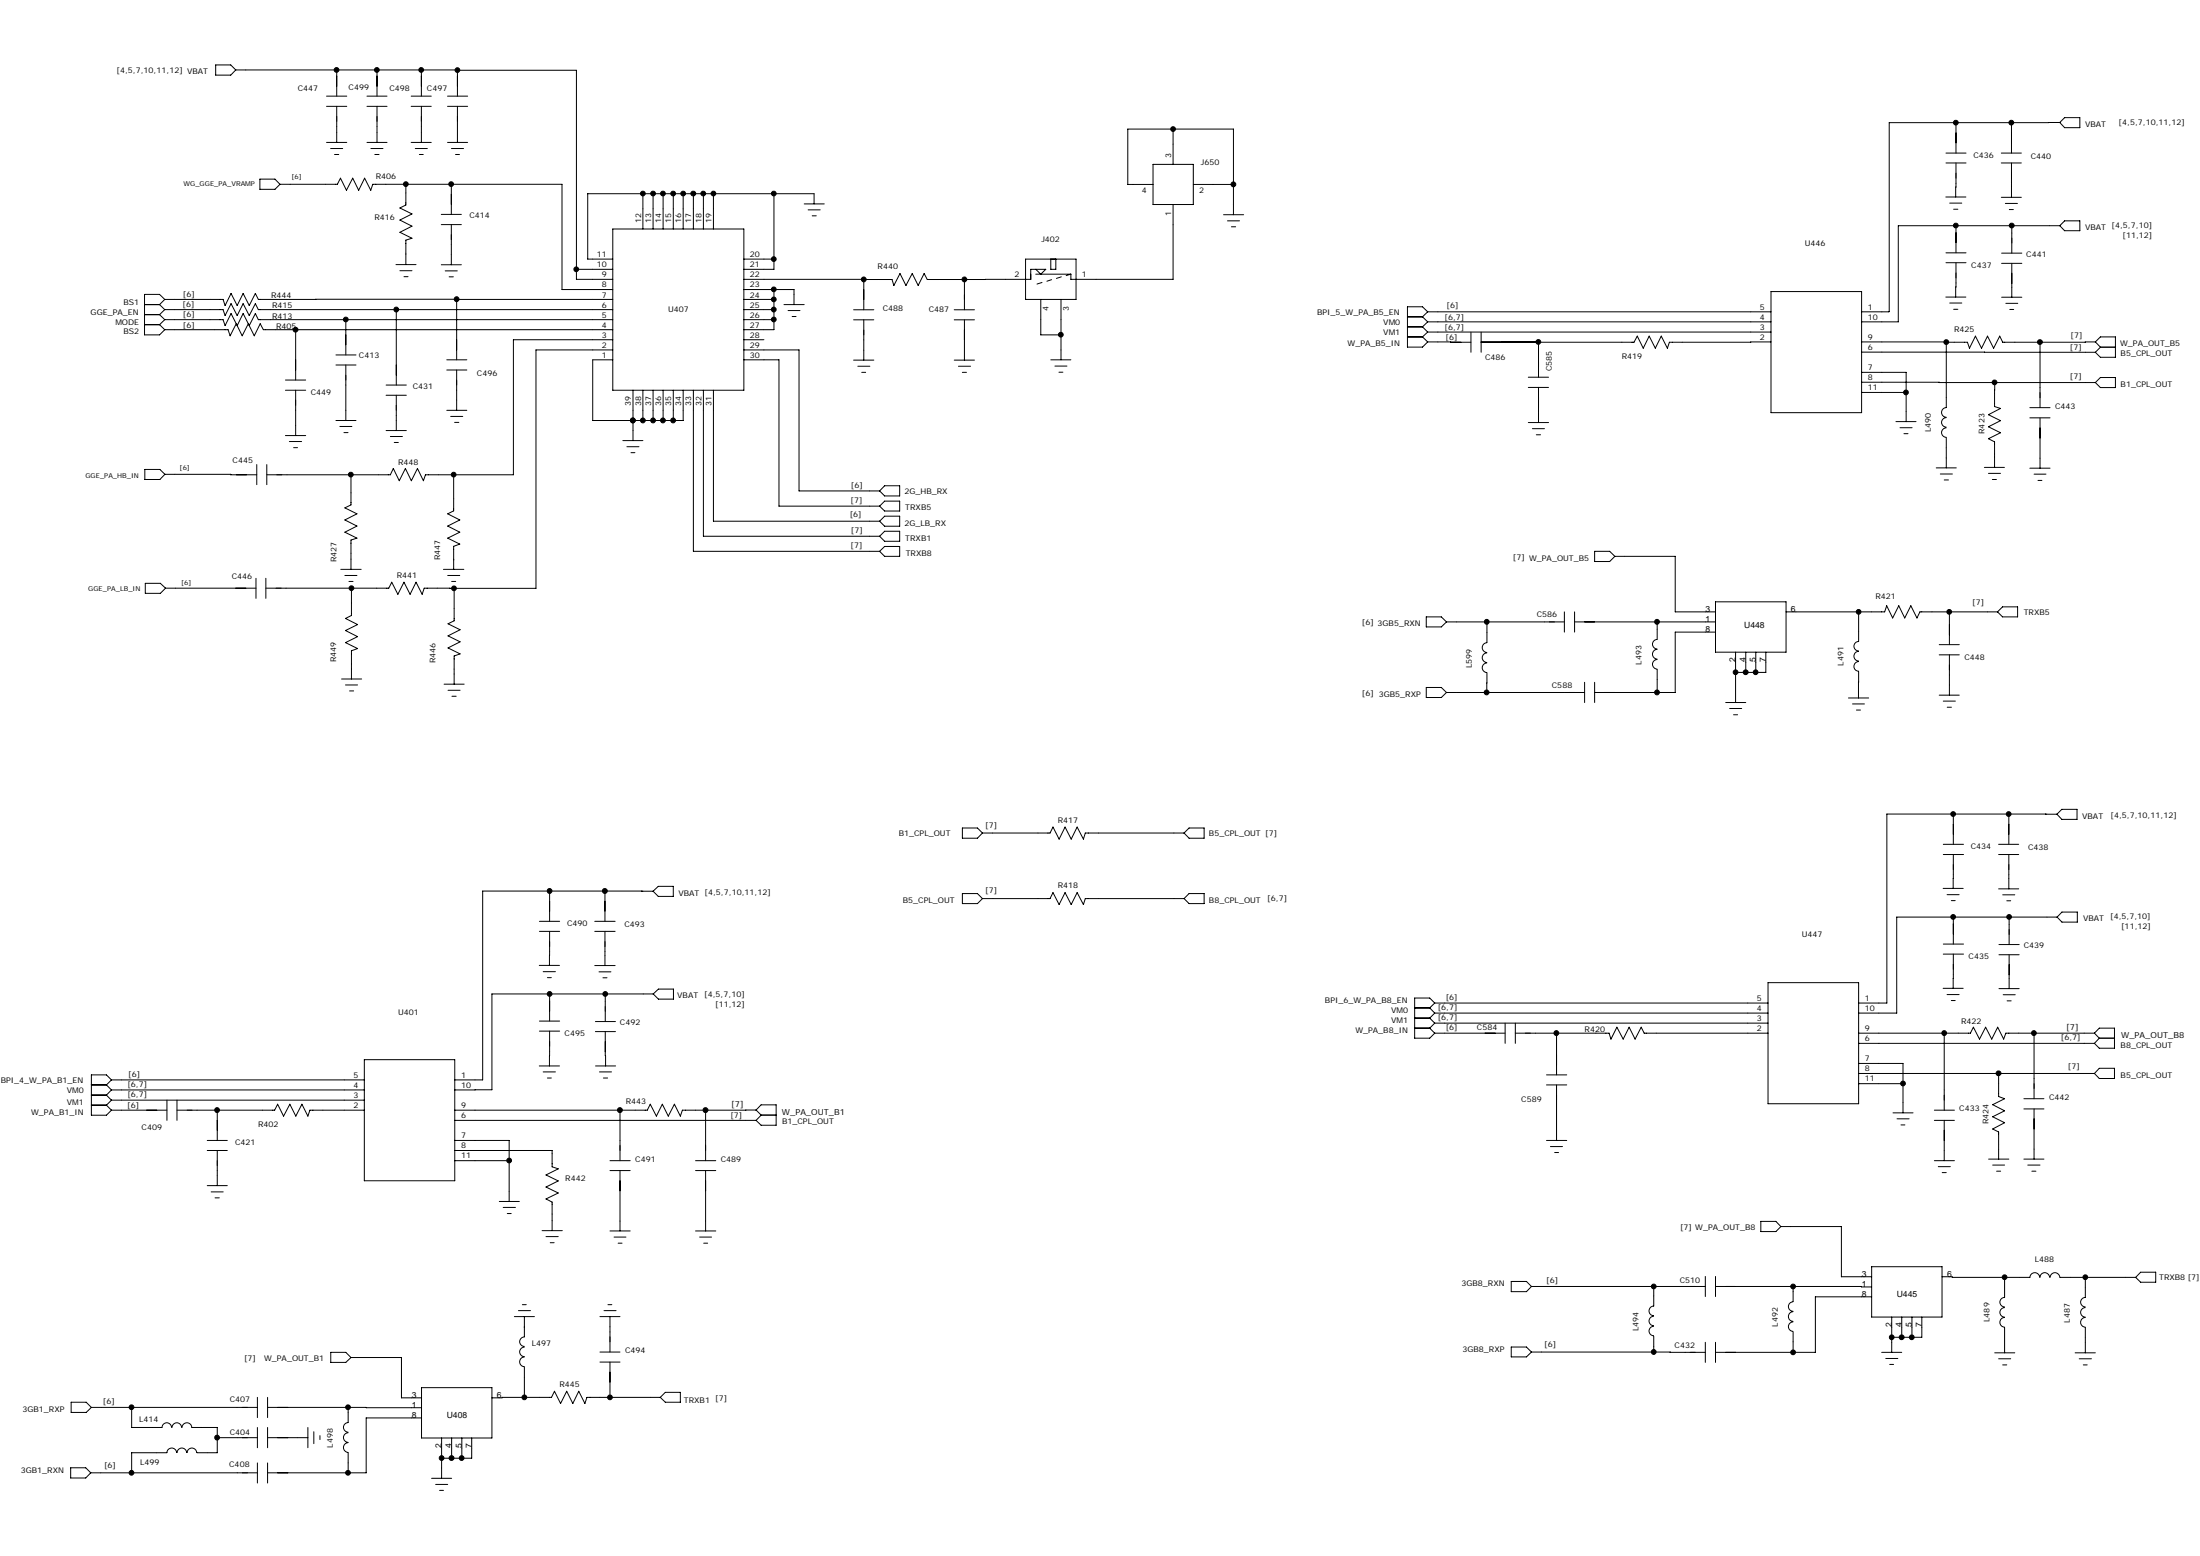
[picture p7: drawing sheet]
<svg xmlns="http://www.w3.org/2000/svg" width="297mm" height="210mm" viewBox="0 0 297 210" stroke-linecap="round" stroke-linejoin="round" font-family="sans-serif">
<g fill="none" stroke="#000" stroke-width=".14">
<path d="M29.1 8.8h2.1l.6 .6-.6 .7h-2.1zM31.8 9.4h19.1M44.1 14.4h2.7M44.1 13h2.7M44.1 19.2h2.7M45.5 9.4v3.6M45.5 14.4v4.8M49.5 14.4h2.8M49.5 13h2.8M49.5 19.2h2.8M50.9 9.4h10.9v3.6M50.9 9.4v3.6"/>
<path d="M50.9 14.4v4.8M55.5 14.4h2.7M55.5 13h2.7M55.5 19.2h2.7M56.9 9.4v3.6M56.9 14.4v4.8M60.4 14.4h2.7M60.4 13h2.7M60.4 19.2h2.7M61.8 9.5h16v28.2h4.9M61.8 14.4v4.8M158.4 17.4v4.8"/>
<path d="M264.1 16.6v4.1M271.6 16.6v4.1M276.6 16.5v.1M278.1 16.5l-23 .1v25.4l-3.7 .1M278.8 15.9h2v1.3h-2l-.7-.7zM35.1 24.2h2l.7 .7-.7 .6h-2zM37.8 24.9h7.7l.5-.9 .8 1.7 .8-1.7 .8 1.7 .8-1.7 .9 1.7 .2-.8h25.6v14.2h6.8M44.6 20h1.7M45.2 20.8h.5M50.1 20h1.6M50.6 20.8h.6M53.5 35.7h2.7"/>
<path d="M54 36.5h1.6M54.5 37.3h.6M54.8 24.9v2.8l-.8 .4 1.6 .8-1.6 .8 1.6 .8-1.6 .8 1.6 .9-.8 .2v3.3M56.1 20h1.6M56.6 20.8h.5M59.6 30.3h2.7M59.6 28.9h2.7M59.6 35.7h2.7M60.1 36.6h1.6M60.6 37.4h.6M60.9 24.9v4M60.9 30.3v5.4"/>
<path d="M61 20h1.6M61.5 20.8h.5M77.8 36.3h4.9M82.7 30.9h17.7v21.8h-17.7zM86.8 26.1v4.8M88.2 26.1h-8.8v8.9h3.3M88.2 26.1v4.8M88.2 26.1h21.7v1.4M89.5 26.1v4.8M90.9 26.1v4.8M92.2 26.1v4.8M93.6 26.1v4.8"/>
<path d="M95 26.1v4.8M96.3 26.1v4.8M100.4 35h4.1M100.4 39.1h6.8v2M104.5 26.1v10.2h-4.1M104.5 39.1v5.4h-4.1M108.6 27.5h2.7M109.1 28.3h1.6M109.7 29.1h.5M116.6 37.7v4.1M130.2 37.7v4.1M133 37.7h.1"/>
<path d="M138.5 35h6.8v5.4h-6.8zM139.8 36.3l.7 .7 .7-.7h-2v1.4h-14l-.4-.8-.8 1.6-.8-1.6-.9 1.6-.8-1.6-.8 1.6-.3-.8h-20M139.8 37h4.8M140.7 38.1l-.7 .2M141.9 35v1.3h.7v-1.3M142 37.7l-.7 .3M143.3 37.4l-.7 .2M144.6 37l-.6 .2M155.7 22.2h5.4v5.4h-5.4zM155.7 24.9h-3.4v-7.5h14.2v11.6M158.4 27.6v10.1h-13.8v-.7M161.1 24.9h5.4"/>
<path d="M165.2 29h2.7M165.7 29.8h1.7M166.3 30.6h.5M239.1 39.3h12.3v16.4h-12.3zM262.7 26.6h2.7M262.7 22h2.7M262.7 20.7h2.7M262.7 35.5h2.7M262.7 34.1h2.7M263.2 27.4h1.7M263.8 28.2h.5M264.1 22v4.6"/>
<path d="M264.1 30.5v3.6M264.1 35.5v4.6M270.2 22h2.7M270.2 20.7h2.7M270.2 26.6h2.7M270.3 34.2h2.7M270.3 35.5h2.7M270.8 27.5h1.6M271.3 28.3h.5M271.6 22v4.6M271.6 30.5v3.7M271.6 35.5v4.6"/>
<path d="M278.1 30.5h-21.8v12.9h-4.9M278.8 29.8h2v1.3h-2l-.7-.6zM19.5 42.5h2M19.5 41.1h2M19.5 43.8h2M21.5 41.1l.7 .7M21.5 43.8l.7 .7M21.5 42.5l.7 .6M22.2 40.4h7.9l.3 .8 .8-1.6 .8 1.6 .8-1.6 .9 1.6 .8-1.6 .4 .8h26.8v8.2M22.2 41.8h7.9l.3 .8 .8-1.6 .8 1.6 .8-1.6 .9 1.6 .8-1.6 .4 .8h47.8M22.2 44.5h8.6l.3 .8 .8-1.6 .8 1.6 .8-1.6 .8 1.6 .8-1.6 .5 .8h47.1M22.2 43.1h7.9l.3 .8 .8-1.6 .8 1.6 .8-1.6 .9 1.6 .8-1.6 .4 .8h47.8"/>
<path d="M22.2 41.8l-.7 .7M22.2 40.4l-.7-.7h-2v5.5h2l.7-.7M22.2 40.4l-.7 .7M22.2 43.1l-.7 .7M38.5 52.7h2.8M38.5 51.3h2.8M38.5 58.8h2.8M39.1 59.6h1.6M39.9 44.5v6.8M39.9 52.7v6.1M45.4 49.3h2.7M45.4 47.9h2.7"/>
<path d="M45.4 56.7h2.7M45.9 57.6h1.6M46.4 58.4h.6M46.7 43.1v4.8M46.7 49.3v7.4M52.1 53.3h2.8M52.1 52h2.8M52.1 58.1h2.8M52.7 58.9h1.6M53.2 59.7h.6M53.5 41.8v10.2M53.5 53.3v4.8"/>
<path d="M60.3 49.9h2.7M60.3 48.6h2.7M60.3 55.4h2.7M60.9 56.2h1.6M61.4 57h.6M61.7 40.4h21M61.7 49.9v5.5M82.7 47.2h-10.3v32.2h-11.7M82.7 48.6h-2.7v8.1h12.2v-4M82.7 45.8h-13.4v18.3h-11.9l-.2 .8-.8-1.7-.9 1.7-.8-1.7-.8 1.7-.8-1.7-.4 .9h-16.7M84.1 59.5h2.7M85.5 52.7v6.8"/>
<path d="M86.8 52.7v4M88.2 52.7v4M89.5 52.7v4M90.9 52.7v4M93.6 52.7v21.7h25.2M95 52.7v19.7h23.8M96.3 52.7v17.6h22.5M100.4 40.4h4.1M100.4 41.8h4.1M100.4 48.6h4.8v19.7h13.6M100.4 43.1h4.1M100.4 47.2h7.5v19.1h10.9"/>
<path d="M100.4 45.8h2.7M105.9 41.1h2.7M106.4 41.9h1.6M107 42.7h.5M115.2 41.8h2.8M115.2 43.2h2.8M115.2 48.6h2.8M115.8 49.4h1.7M116.3 50.2h.6M116.6 43.2v5.4M128.8 41.8h2.8M128.8 43.2h2.8"/>
<path d="M128.8 48.6h2.8M129.4 49.4h1.6M129.9 50.2h.6M130.2 43.2v5.4M140.5 40.4v4.8h2.8M141.9 48.6h2.7M142.4 49.4h1.7M143 50.2h.5M143.3 40.4v8.2M190 42.8h2.1M190 44.1h2.1M190 45.5h2.1"/>
<path d="M192.1 42.8l.7 .6M192.1 44.1l.7 .7M192.1 45.5l.7 .6M192.8 42.1h46.3M192.8 43.4h46.3M192.8 44.8h46.3M192.8 46.1l5.8 .1M192.8 42.1l-.7-.7h-2.1v5.4h2.1l.7-.7M192.8 42.1l-.7 .7M192.8 43.4l-.7 .7M192.8 44.8l-.7 .7M198.6 44.8v2.7"/>
<path d="M200 46.1h7.7v4.8M200 44.8v2.7M204 46.1v.1M206.4 50.9h2.7M206.4 52.3h2.7M206.4 57h2.7M206.9 57.8h1.6M207.4 58.7h.6M207.7 52.3v4.7M239.1 46.1l-13.7 .1-.3 .8-.8-1.6-.8 1.6-.8-1.6-.8 1.6-.8-1.6-.5 .8h-20.6M251.4 46.1h11.4v8.9M251.4 47.5h31.5"/>
<path d="M251.4 50.2h6v6.7M251.4 51.6h31.5M251.4 53h6M256 56.9h2.7M256.5 57.7h1.7M257.1 58.5h.5M262.7 40.1h2.7M262.8 55a.65 .65 0 0 0-.7 .7 .65 .65 0 0 0 .7 .6M262.8 56.4a.64 .64 0 0 0-.7 .6 .64 .64 0 0 0 .7 .6M262.8 57.7a.64 .64 0 0 0-.7 .7 .64 .64 0 0 0 .7 .6M262.8 59.1v4M263.2 40.9h1.7"/>
<path d="M263.8 41.7h.5M267.9 47.5h.1M269.3 51.6v3.3l.8 .2-1.6 .9 1.6 .8-1.6 .8 1.6 .8-1.6 .8 .8 .4v3.5M270.3 40.1h2.7M270.8 40.9h1.6M271.4 41.8h.5M274.1 55h2.7M274.1 56.4h2.7M275.4 46.2v8.8M275.4 56.4v6.8M282.9 46.1l-12.5 .1-.4-.8-.8 1.6-.9-1.6-.8 1.6-.8-1.6-.8 1.6-.3-.8h-2.8M282.9 46.1l.7-.6h2v2.7h-2l-.7-.7"/>
<path d="M282.9 46.1l.7 .7M283.6 50.9h2v1.4h-2l-.7-.7zM283.6 46.8h2M283.6 46.9l-.7 .6M19.6 63.4h2l.7 .6-.7 .7h-2zM19.6 78.7h2.1l.6 .7-.6 .7h-2.1zM22.3 64l12.4 .1M22.3 79.4h12.3M34.6 78v2.8M34.7 62.7v2.7M35.9 79.4h16.6l.4-.8 .8 1.6 .8-1.6 .9 1.6 .8-1.6 .8 1.6 .3-.8h3.4M35.9 78v2.8"/>
<path d="M36 62.7v2.7M39.6 60.4h.6M46 76.8h2.8M46.6 77.7h1.6M47.1 78.5h.6M47.4 64.1v4l-.8 .4 1.6 .8-1.6 .9 1.6 .8-1.6 .8 1.6 .8-.8 .3v3.9M47.5 79.4v3.7l-.9 .4 1.7 .8-1.7 .8 1.7 .8-1.7 .8 1.7 .8-.8 .3v3.8M59.9 76.8h2.7M60.4 77.7h1.7M60.7 79.4h.1M61 78.5h.5M61.3 75.5h.1"/>
<path d="M61.3 64.1v4.8l-.9 .4 1.7 .9-1.7 .8 1.7 .8-1.7 .8 1.7 .8-.8 .3v3.1M61.3 79.4v4.4l-.8 .4 1.6 .8-1.6 .8 1.6 .8-1.6 .8 1.6 .8-.8 .3v3.8M84.6 60.3h1.7M85.2 61.1h.5M118.8 74.4l.6-.7h2.1v1.4h-2.1zM118.8 68.3l.6-.7h2.1v1.4h-2.1zM118.8 70.3l.6-.6h2.1v1.3h-2.1zM118.8 72.4l.6-.7h2.1v1.3h-2.1zM119.4 65.6h2.1v1.3h-2.1l-.6-.6zM215.3 74.4h2l.7 .7-.7 .7h-2zM218 75.1h8.2v7.5h5.4M261.4 63.1h2.7"/>
<path d="M262 64h1.6M262.5 64.8h.6M267.9 63.1h2.7M268.5 63.9h1.6M269 64.7h.6M274.1 63.2h2.7M274.6 64h1.6M275.2 64.8h.5M46.1 91.6h2.7M46.6 92.4h1.7M47.2 93.2h.5M60 92.3h2.7"/>
<path d="M60.5 93.2h1.6M61 94h.6M192.6 83.2h2l.7 .7-.7 .7h-2zM192.6 92.8h2l.7 .7-.7 .6h-2zM195.3 83.9h15.9M195.3 93.5h18.6M200.7 89.5a.65 .65 0 0 0-.6 .6 .65 .65 0 0 0 .6 .7M200.7 88.1a.65 .65 0 0 0-.6 .7 .65 .65 0 0 0 .6 .6M200.7 86.7a.66 .66 0 0 0-.6 .7 .66 .66 0 0 0 .6 .7M200.8 83.9v2.8M200.8 90.8l-.1 2.7M211.2 82.6v2.7"/>
<path d="M212.6 83.9h11.1M212.6 82.6v2.7M213.9 92.1v2.7M215.3 92.1v2.7M223.7 89a.65 .65 0 0 0-.6 .7 .65 .65 0 0 0 .6 .6M223.7 87.6a.66 .66 0 0 0-.6 .7 .66 .66 0 0 0 .6 .6M223.7 86.3a.65 .65 0 0 0-.6 .6 .65 .65 0 0 0 .6 .7M223.7 83.9h7.9M223.7 83.9v2.4M223.7 90.4v3.1M231.6 81.2h9.5v6.8h-9.5zM231.6 85.3h-5.4v8.2h-10.9"/>
<path d="M233 94.8h2.7M233.5 95.6h1.7M234.1 96.5h.5M234.3 88v6.8M235.7 88v2.7M237.1 88v2.7M238.4 88v2.7h-4.1M241.1 82.6h13.4l.2-.9 .8 1.7 .9-1.7 .8 1.7 .8-1.7 .8 1.7 .4-.8h10.5M249.6 94.2h2.7M250.1 95h1.6M250.7 95.8h.5M250.9 86.6a.64 .64 0 0 0-.6 .6 .64 .64 0 0 0 .6 .6"/>
<path d="M250.9 87.9a.65 .65 0 0 0-.6 .7 .65 .65 0 0 0 .6 .6M250.9 89.3a.65 .65 0 0 0-.6 .6 .65 .65 0 0 0 .6 .7M250.9 82.6v4M250.9 90.6v3.6M261.8 88.4h2.7M261.8 87h2.7M261.8 93.8h2.7M262.4 94.6h1.6M262.9 95.4h.6M263.2 82.6v4.4M263.2 88.4v5.4M269.7 82.6l.7-.7h2v1.3h-2z"/>
<path d="M129.9 111.7h2.1l.6 .7-.6 .7h-2.1zM132.6 112.4h9.2l.4-.8 .8 1.6 .8-1.6 .8 1.6 .8-1.6 .9 1.6 .2-.8h13.4M160.5 111.7h2.1v1.4h-2.1l-.6-.7zM262.4 119.9h2.7M262.4 115.3h2.7M262.4 113.9h2.7M263.7 118.6h.1M263.7 109.9v4M263.7 115.3v4.6M269.9 115.3h2.7M269.9 113.9h2.7M269.9 120h2.7"/>
<path d="M271.2 109.9v4M271.2 115.3v4.7M276.2 109.9h.1M277.7 109.9h-22.9v25.5h-3.9M278.4 109.2h2v1.4h-2l-.7-.7zM72.8 130.3h2.7M72.8 125.7h2.8M72.8 124.3h2.8M72.8 139.1h2.8M72.8 137.8h2.8M73.3 131.1h1.7M73.9 131.9h.5"/>
<path d="M74.2 128.9h.1M74.2 120.2v4.1M74.2 125.7v4.6M74.2 134.1v3.7M74.2 139.1v4.7M80.3 125.7h2.8M80.3 124.3h2.8M80.3 130.3h2.8M80.4 137.9h2.7M80.4 139.2h2.7M80.9 131.1h1.6M81.4 132h.6"/>
<path d="M81.7 120.2v4.1M81.7 125.7v4.6M81.7 134.1h-15.3v13h-5M81.7 139.2l.1 4.6M88.2 120.3l-23-.1v25.5h-3.8M88.2 120.3l.7-.7h2v1.4h-2zM88.2 134.1h-6.5v3.8M88.2 134.1l.7-.6h2v1.3h-2zM129.9 120.6h2.1l.6 .7-.6 .6h-2.1zM132.6 121.3h9.2l.4-.8 .8 1.6 .8-1.6 .8 1.6 .8-1.6 .9 1.6 .2-.8h13.4M159.9 121.3l.6-.7h2.1v1.3h-2.1zM191 136h2"/>
<path d="M191 137.4h2M191 138.7h2M193 136l.7 .7M193 137.4l.7 .7M193 138.7l.7 .7M193.7 135.4h45M193.7 136.7h45M193.7 138.1h45M193.7 139.4h9.5M193.7 135.4l-.7-.7h-2v5.4h2l.7-.7M193.7 135.4l-.7 .6M193.7 136.7l-.7 .7"/>
<path d="M193.7 138.1l-.7 .6M203.2 138.1v2.7M204.6 139.4h12.7l.2 .8 .8-1.6 .9 1.6 .8-1.6 .8 1.6 .8-1.6 .4 .8h16.7M204.6 138.1v2.7M210.2 139.4v5.7M238.7 132.6h12.2v16.3h-12.2zM250.9 139.4h15.1l.4-.8 .9 1.6 .8-1.6 .8 1.6 .8-1.6 .8 1.6 .3-.8h12M262.4 133.4h2.7M262.4 128.8h2.7M262.4 127.4h2.7M262.5 139.4v10.4M262.9 120.7h1.6"/>
<path d="M262.9 134.2h1.6M263.5 121.5h.5M263.5 135h.5M263.7 132h.1M263.7 123.8v3.6M263.7 128.8v4.6M269.9 127.5h2.7M269.9 128.8h2.7M269.9 133.4h2.7M270.4 120.8h1.6M270.5 134.2h1.6M271 121.6h.5"/>
<path d="M271 135.1h.5M271.3 123.8v3.7M271.3 128.8v4.6M274.6 139.4v8.9M277.7 123.8h-21.6v12.9h-5.2M278.4 123.1h2.1v1.3h-2.1l-.7-.6zM282.8 139.4l.6-.7h2.1v2.8h-2.1l-.6-.7M282.8 139.4l.6 .7M12.3 146.4h2.1M12.3 149.1h2.1M12.3 147.8h2.1M14.4 149.1l.6 .7"/>
<path d="M14.4 146.4l.6 .7M14.4 147.8l.6 .7M15 145.7h34.2M15 147.1h34.2M15 148.5h34.2M15 149.8h7.5M15 145.7l-.6-.6h-2.1v5.4h2.1l.6-.7M15 145.7l-.6 .7M15 147.1l-.6 .7M15 148.5l-.6 .6M22.5 148.5v2.7M23.9 149.8h13.2l.4-.8 .8 1.6 .8-1.6 .8 1.6 .9-1.6 .8 1.6 .2-.8h7.4"/>
<path d="M23.9 148.5v2.7M28 153.9h2.7M28 155.3h2.7M28 160h2.7M29.3 149.8v4.1M29.3 155.3v4.7M49.2 143h12.2v16.3h-12.2zM61.4 151.2h40.7M61.4 153.9h7.3v8.2M61.4 155.3h13.1v2.2l.9 .2-1.7 .9 1.7 .8-1.7 .8 1.7 .8-1.7 .8 .8 .4v3.9M61.4 156.6h7.3M72.8 143.8h2.7"/>
<path d="M73.3 144.7h1.7M73.9 145.5h.5M74.2 142.5h.1M80.4 143.8h2.7M80.9 144.7h1.7M81.5 145.5h.5M82.4 156.6h2.7M82.4 158h2.7M83.7 149.8v6.8M83.7 158v8.1M93.9 156.6h2.7M93.9 158h2.7"/>
<path d="M95.3 149.8v6.8M95.3 158v8.1M100.7 149.8h.1M102.1 149.8h-10l-.2 .8-.8-1.6-.9 1.6-.8-1.6-.8 1.6-.8-1.6-.4 .8h-26M102.1 149.8l.7-.7h2v2.7h-2l-.7-.6M102.1 149.8l.7 .7h2M104.8 150.5h-2l-.7 .7M208.8 153.9h2.7M208.8 146.4h2.7M208.8 145.1h2.7M209.3 154.7h1.7M209.9 155.5h.5"/>
<path d="M210.2 146.4v7.5M250.9 140.8h31.9M250.9 143.5h6v6.7M250.9 144.9h31.9M250.9 146.2h6M255.6 150.2h2.7M256.1 151h1.7M256.7 151.8h.5M261.2 149.8h2.7M261.2 151.2h2.7M261.2 156.6h2.7M261.7 157.4h1.6"/>
<path d="M262.2 158.2h.6M262.5 151.2v5.4M268.5 156.4h2.7M269 157.2h1.7M269.6 158.1h.5M269.9 144.9v3.1l.8 .3-1.7 .8 1.7 .8-1.7 .8 1.7 .8-1.7 .9 .9 .4v3.6M273.3 148.3h2.7M273.3 149.6h2.7M273.3 156.4h2.7M273.8 157.2h1.6M274.3 158.1h.6M274.6 149.6v6.8"/>
<path d="M283.4 144.2h2.1v1.3h-2.1l-.6-.6zM283.4 140.1h2.1M283.4 140.1l-.6 .7M28.5 160.8h1.6M29 161.6h.6M67.4 162.1h2.7M67.9 162.9h1.7M68.5 163.8h.5M69.4 177.7h2.8M70 176.9h1.6M70.5 176.1h.6M70.8 177.7v2.7a.64 .64 0 0 0-.6 .7 .64 .64 0 0 0 .6 .6"/>
<path d="M70.8 179h.1M73.2 166.1h2.7M73.7 166.9h1.7M74.3 167.7h.5M81 177.7h2.7M81.6 176.9h1.6M82.1 176.1h.5M82.4 177.7v4.8M82.4 166.1h2.7M82.9 166.9h1.6M83.5 167.8h.5M93.9 166.1h2.7"/>
<path d="M94.5 166.9h1.6M95 167.8h.5M204 172.9h2.1l.7 .7-.7 .7h-2.1zM206.8 173.6h23.4M223.3 179a.64 .64 0 0 0-.7 .6 .64 .64 0 0 0 .7 .7M223.3 177.6a.64 .64 0 0 0-.7 .7 .64 .64 0 0 0 .7 .6M223.3 176.3a.65 .65 0 0 0-.7 .6 .65 .65 0 0 0 .7 .6M223.3 173.6v2.7M230.2 172.3v2.7M231.6 173.6l21.1 .1M231.6 172.3v2.7M237.7 164.8h2.1l.7 .7-.7 .7h-2.1z"/>
<path d="M240.5 165.5h8.1v6.8h4.1M242.1 178.4a.64 .64 0 0 0-.6 .6 .64 .64 0 0 0 .6 .7M242.1 177a.65 .65 0 0 0-.6 .7 .65 .65 0 0 0 .6 .6M242.1 175.7a.64 .64 0 0 0-.6 .6 .64 .64 0 0 0 .6 .7M242.1 173.6v2M242.1 179.7v2.8M252.7 175h-7.6v7.5h-13.5M252.7 170.9h9.5v6.8h-9.5zM255.4 177.7v4.8M256.8 177.7v2.8M258.1 177.7v2.8M259.5 177.7v2.8h-4.1"/>
<path d="M262.2 172.3h1.4v.1h10.5M270.6 176.5a.64 .64 0 0 0-.6 .6 .64 .64 0 0 0 .6 .6M270.6 177.8a.65 .65 0 0 0-.6 .6 .65 .65 0 0 0 .6 .7M270.7 172.4l-.1 2.7a.64 .64 0 0 0-.6 .6 .64 .64 0 0 0 .6 .7M270.7 179.2v3.4M274.1 172.4a.66 .66 0 0 1 .6-.7 .66 .66 0 0 1 .7 .7M275.4 172.4a.65 .65 0 0 1 .7-.7 .65 .65 0 0 1 .6 .7M276.8 172.4a.65 .65 0 0 1 .7-.7 .65 .65 0 0 1 .6 .7M278.1 172.4h10.2M281.5 177.8a.65 .65 0 0 0-.6 .6 .65 .65 0 0 0 .6 .7M281.5 176.5a.64 .64 0 0 0-.6 .6 .64 .64 0 0 0 .6 .6M281.6 172.4l-.1 2.7a.64 .64 0 0 0-.6 .6 .64 .64 0 0 0 .6 .7"/>
<path d="M281.6 179.2v3.4M289 171.7h2.1v1.3h-2.1l-.7-.6zM9.5 198.1h2.1l.7 .7-.7 .7h-2.1zM9.6 189.2h2l.7 .7-.7 .7h-2zM12.3 198.8h22.5M12.3 189.9h22.5M17.8 189.9v2.7h4.1M21.9 192.6a.64 .64 0 0 1 .6-.6 .64 .64 0 0 1 .7 .6M22.5 196a.66 .66 0 0 1 .7-.6 .66 .66 0 0 1 .7 .6M22.5 196h-4.7v2.8M23.2 192.6a.64 .64 0 0 1 .7-.6 .64 .64 0 0 1 .6 .6M23.9 196a.65 .65 0 0 1 .7-.6 .65 .65 0 0 1 .6 .6"/>
<path d="M24.6 192.6a.65 .65 0 0 1 .6-.6 .65 .65 0 0 1 .7 .6M25.3 196a.65 .65 0 0 1 .6-.6 .65 .65 0 0 1 .7 .6M25.9 192.6h3.4v3.4h-2.7M29.3 194h5.5M34.8 188.6v2.7M34.8 192.6v2.8M34.8 197.4v2.7M36.1 189.9l20.8 .1M36.1 188.6v2.7M36.1 192.6v2.8M36.1 197.4v2.7M36.1 194h5.5"/>
<path d="M41.6 192.6v2.8M42.4 193.2v1.6M43.2 193.7v.6M44.7 182.5h2l.7 .7-.7 .7h-2zM47 194.7a.66 .66 0 0 0-.6 .6 .66 .66 0 0 0 .6 .7M47 193.4a.65 .65 0 0 0-.6 .6 .65 .65 0 0 0 .6 .6M47 192a.65 .65 0 0 0-.6 .6 .65 .65 0 0 0 .6 .7M47 189.9v2.1M47 196v2.8M47.4 183.2h6.8v5.4h2.7M56.9 191.3h-7.5v7.5h-13.3M56.9 187.3h9.5v6.8h-9.5z"/>
<path d="M58.3 199.5h2.7M59.6 194.1v5.4M61 194.1v2.7M62.4 194.1v2.7M63.7 194.1v2.7h-4.1M70.8 183.1a.65 .65 0 0 0-.6 .7 .65 .65 0 0 0 .6 .6M70.8 181.8a.64 .64 0 0 0-.6 .6 .64 .64 0 0 0 .6 .7M70.8 184.5v4.1M81 182.5h2.7M81 183.8h2.7M82.4 183.8v4.8M89.2 188.6h-10l-.2 .8-.9-1.7-.8 1.7-.8-1.7-.8 1.7-.8-1.7-.4 .9h-8.1"/>
<path d="M89.2 188.6l.6-.7h2.1v1.3h-2.1zM204 181.8h2.1l.7 .7-.7 .6h-2.1zM206.8 182.5h23.4M223.3 180.3v2.2M230.2 181.1v2.8M231.6 181.1v2.8M254.1 182.5h2.7M254.6 183.3h1.6M255.1 184.1h.6M269.3 182.6h2.7M269.9 183.4h1.6M270.4 184.2h.6"/>
<path d="M280.2 182.6h2.7M280.7 183.4h1.7M281.3 184.2h.5M58.8 200.3h1.6M59.3 201.1h.6"/>
</g>
<g fill="#000" stroke="#000" stroke-width=".14">
<circle cx="45.4" cy="9.4" r=".32"/>
<circle cx="50.9" cy="9.4" r=".32"/>
<circle cx="56.9" cy="9.4" r=".32"/>
<circle cx="61.8" cy="9.5" r=".32"/>
<circle cx="158.4" cy="17.4" r=".32"/>
<circle cx="264.1" cy="16.5" r=".32"/>
<circle cx="271.6" cy="16.5" r=".32"/>
<circle cx="54.8" cy="24.8" r=".32"/>
<circle cx="60.9" cy="24.8" r=".32"/>
<circle cx="77.8" cy="36.3" r=".32"/>
<circle cx="86.8" cy="26.1" r=".32"/>
<circle cx="88.2" cy="26.1" r=".32"/>
<circle cx="89.5" cy="26.1" r=".32"/>
<circle cx="90.9" cy="26.1" r=".32"/>
<circle cx="92.2" cy="26.1" r=".32"/>
<circle cx="93.6" cy="26.1" r=".33"/>
<circle cx="94.9" cy="26.1" r=".32"/>
<circle cx="96.3" cy="26.1" r=".32"/>
<circle cx="104.5" cy="26.1" r=".32"/>
<circle cx="104.5" cy="39.1" r=".32"/>
<circle cx="104.5" cy="35" r=".32"/>
<circle cx="116.6" cy="37.7" r=".32"/>
<circle cx="130.2" cy="37.7" r=".32"/>
<circle cx="166.5" cy="24.9" r=".32"/>
<circle cx="264.1" cy="30.4" r=".32"/>
<circle cx="271.6" cy="30.4" r=".33"/>
<circle cx="39.9" cy="44.5" r=".33"/>
<circle cx="46.7" cy="43.1" r=".32"/>
<circle cx="53.5" cy="41.8" r=".32"/>
<circle cx="61.6" cy="40.4" r=".32"/>
<circle cx="85.4" cy="56.7" r=".32"/>
<circle cx="86.8" cy="56.7" r=".32"/>
<circle cx="88.2" cy="56.7" r=".32"/>
<circle cx="89.5" cy="56.7" r=".32"/>
<circle cx="90.9" cy="56.7" r=".32"/>
<circle cx="104.5" cy="41.8" r=".32"/>
<circle cx="104.5" cy="43.1" r=".32"/>
<circle cx="104.5" cy="40.4" r=".32"/>
<circle cx="143.2" cy="45.2" r=".32"/>
<circle cx="207.7" cy="46.1" r=".32"/>
<circle cx="257.3" cy="53" r=".32"/>
<circle cx="262.8" cy="46.2" r=".32"/>
<circle cx="269.3" cy="51.6" r=".32"/>
<circle cx="275.4" cy="46.2" r=".33"/>
<circle cx="47.4" cy="64" r=".32"/>
<circle cx="47.4" cy="79.4" r=".32"/>
<circle cx="61.3" cy="64" r=".32"/>
<circle cx="61.3" cy="79.4" r=".32"/>
<circle cx="200.7" cy="93.4" r=".32"/>
<circle cx="200.7" cy="83.9" r=".33"/>
<circle cx="223.7" cy="83.9" r=".32"/>
<circle cx="223.7" cy="93.4" r=".32"/>
<circle cx="234.3" cy="90.7" r=".32"/>
<circle cx="235.7" cy="90.7" r=".33"/>
<circle cx="237" cy="90.7" r=".32"/>
<circle cx="250.9" cy="82.6" r=".32"/>
<circle cx="263.2" cy="82.6" r=".32"/>
<circle cx="263.7" cy="109.9" r=".32"/>
<circle cx="271.2" cy="109.9" r=".32"/>
<circle cx="74.2" cy="120.2" r=".32"/>
<circle cx="74.2" cy="134.1" r=".32"/>
<circle cx="81.7" cy="120.2" r=".33"/>
<circle cx="81.7" cy="134.1" r=".32"/>
<circle cx="210.1" cy="139.4" r=".32"/>
<circle cx="262.5" cy="139.4" r=".32"/>
<circle cx="263.7" cy="123.7" r=".32"/>
<circle cx="271.3" cy="123.7" r=".32"/>
<circle cx="274.6" cy="139.4" r=".32"/>
<circle cx="29.3" cy="149.8" r=".32"/>
<circle cx="68.7" cy="156.6" r=".32"/>
<circle cx="83.7" cy="149.8" r=".33"/>
<circle cx="95.3" cy="149.8" r=".33"/>
<circle cx="256.9" cy="146.2" r=".32"/>
<circle cx="269.8" cy="144.8" r=".33"/>
<circle cx="223.3" cy="173.6" r=".32"/>
<circle cx="242.1" cy="173.6" r=".32"/>
<circle cx="270.7" cy="172.4" r=".32"/>
<circle cx="281.6" cy="172.4" r=".32"/>
<circle cx="17.8" cy="198.8" r=".32"/>
<circle cx="17.8" cy="189.9" r=".32"/>
<circle cx="29.3" cy="194" r=".32"/>
<circle cx="47" cy="198.8" r=".32"/>
<circle cx="47" cy="189.9" r=".32"/>
<circle cx="59.6" cy="196.8" r=".32"/>
<circle cx="61" cy="196.8" r=".33"/>
<circle cx="62.3" cy="196.8" r=".32"/>
<circle cx="70.8" cy="188.6" r=".32"/>
<circle cx="82.4" cy="188.6" r=".32"/>
<circle cx="223.3" cy="182.4" r=".32"/>
<circle cx="242.1" cy="182.5" r=".32"/>
<circle cx="255.4" cy="180.5" r=".32"/>
<circle cx="256.8" cy="180.5" r=".33"/>
<circle cx="258.1" cy="180.5" r=".32"/>
</g>
<g font-size="1.2">
<text x="230.3" y="83.9">1</text>
<text x="230.3" y="82.6">3</text>
<text x="241.8" y="82.6">6</text>
<text x="230.3" y="85.3">8</text>
<text x="234.3" y="89.3" transform="rotate(-90 234.3 89.3)">2</text>
<text x="235.5" y="84.8">U448</text>
<text x="235.7" y="89.3" transform="rotate(-90 235.7 89.3)">4</text>
<text x="237.1" y="89.3" transform="rotate(-90 237.1 89.3)">5</text>
<text x="238.4" y="89.3" transform="rotate(-90 238.4 89.3)">7</text>
<text x="251.4" y="173.7">1</text>
<text x="251.4" y="172.3">3</text>
<text x="262.9" y="172.3">6</text>
<text x="251.4" y="175">8</text>
<text x="255.4" y="179" transform="rotate(-90 255.4 179)">2</text>
<text x="256.1" y="175">U445</text>
<text x="256.8" y="179" transform="rotate(-90 256.8 179)">4</text>
<text x="258.1" y="179" transform="rotate(-90 258.1 179)">5</text>
<text x="259.5" y="179" transform="rotate(-90 259.5 179)">7</text>
<text x="55.6" y="191.3">8</text>
<text x="55.6" y="190">1</text>
<text x="55.6" y="188.6">3</text>
<text x="60.3" y="191.3">U408</text>
<text x="67.1" y="188.6">6</text>
<text x="59.6" y="195.4" transform="rotate(-90 59.6 195.4)">2</text>
<text x="61" y="195.4" transform="rotate(-90 61 195.4)">4</text>
<text x="62.4" y="195.4" transform="rotate(-90 62.4 195.4)">5</text>
<text x="63.7" y="195.4" transform="rotate(-90 63.7 195.4)">7</text>
</g>
<g font-size="1.1">
<text x="15.7" y="9.8">[4,5,7,10,11,12] VBAT</text>
<text x="40.2" y="12.3">C447</text>
<text x="47.1" y="12.2">C499</text>
<text x="52.6" y="12.2">C498</text>
<text x="57.6" y="12.2">C497</text>
<text x="281.5" y="17.1">VBAT</text>
<text x="286" y="16.9">[4,5,7,10,11,12]</text>
<text x="158.1" y="21.4" transform="rotate(-90 158.1 21.4)">3</text>
<text x="162.2" y="22.3">J650</text>
<text x="266.4" y="21.3">C436</text>
<text x="274.2" y="21.4">C440</text>
<text x="50.5" y="29.7">R416</text>
<text x="50.7" y="24.1">R406</text>
<text x="63.4" y="29.4">C414</text>
<text x="154.2" y="26">4</text>
<text x="158.1" y="29.1" transform="rotate(-90 158.1 29.1)">1</text>
<text x="161.9" y="26">2</text>
<text x="80.6" y="34.7">11</text>
<text x="86.5" y="30.1" transform="rotate(-90 86.5 30.1)">12</text>
<text x="87.9" y="30.1" transform="rotate(-90 87.9 30.1)">13</text>
<text x="89.3" y="30.1" transform="rotate(-90 89.3 30.1)">14</text>
<text x="90.6" y="30.1" transform="rotate(-90 90.6 30.1)">15</text>
<text x="92" y="30.1" transform="rotate(-90 92 30.1)">16</text>
<text x="93.3" y="30.1" transform="rotate(-90 93.3 30.1)">17</text>
<text x="94.7" y="30.1" transform="rotate(-90 94.7 30.1)">18</text>
<text x="96.1" y="30.1" transform="rotate(-90 96.1 30.1)">19</text>
<text x="101.2" y="34.7">20</text>
<text x="140.6" y="32.7">J402</text>
<text x="243.7" y="33.3">U446</text>
<text x="273.6" y="34.6">C441</text>
<text x="281.5" y="31">VBAT [4,5,7,10]</text>
<text x="286.6" y="32.1">[11,12]</text>
<text x="16.7" y="41.1">BS1</text>
<text x="24.7" y="41.5">[6]</text>
<text x="24.7" y="40.1">[6]</text>
<text x="36.6" y="40.3">R444</text>
<text x="36.7" y="41.5">R415</text>
<text x="80.6" y="36.1">10</text>
<text x="81.3" y="41.5">6</text>
<text x="81.3" y="40.2">7</text>
<text x="81.3" y="38.8">8</text>
<text x="81.3" y="37.4">9</text>
<text x="101.2" y="36.1">21</text>
<text x="101.2" y="37.4">22</text>
<text x="101.2" y="38.8">23</text>
<text x="101.2" y="40.2">24</text>
<text x="101.2" y="41.5">25</text>
<text x="118.5" y="36.3">R440</text>
<text x="119.2" y="42">C488</text>
<text x="137" y="37.4">2</text>
<text x="141.6" y="41.9" transform="rotate(-90 141.6 41.9)">4</text>
<text x="144.3" y="41.9" transform="rotate(-90 144.3 41.9)">3</text>
<text x="146.1" y="37.4">1</text>
<text x="195.3" y="41.5">[6]</text>
<text x="237.6" y="41.8">5</text>
<text x="252.2" y="41.8">1</text>
<text x="266.1" y="36.2">C437</text>
<text x="12.2" y="42.5">GGE_PA_EN</text>
<text x="15.6" y="43.8">MODE</text>
<text x="16.7" y="45.1">BS2</text>
<text x="24.7" y="42.8">[6]</text>
<text x="24.7" y="44.3">[6]</text>
<text x="36.7" y="43">R413</text>
<text x="37.3" y="44.3">R405</text>
<text x="81.3" y="46.9">2</text>
<text x="81.3" y="45.6">3</text>
<text x="81.3" y="44.2">4</text>
<text x="81.3" y="42.9">5</text>
<text x="90.2" y="42.1">U407</text>
<text x="101.2" y="42.9">26</text>
<text x="101.2" y="44.2">27</text>
<text x="101.2" y="45.6">28</text>
<text x="101.2" y="46.9">29</text>
<text x="125.4" y="42.1">C487</text>
<text x="177.8" y="42.5">BPI_5_W_PA_B5_EN</text>
<text x="181.9" y="46.7">W_PA_B5_IN</text>
<text x="186.8" y="43.9">VM0</text>
<text x="186.8" y="45.2">VM1</text>
<text x="195" y="43.1">[6,7]</text>
<text x="195" y="44.5">[6,7]</text>
<text x="195.2" y="45.9">[6]</text>
<text x="237.6" y="43.2">4</text>
<text x="237.6" y="44.5">3</text>
<text x="237.6" y="45.9">2</text>
<text x="252.2" y="43.2">10</text>
<text x="252.2" y="45.9">9</text>
<text x="252.2" y="47.2">6</text>
<text x="263.8" y="44.8">R425</text>
<text x="279.5" y="47.2">[7]</text>
<text x="279.5" y="45.6">[7]</text>
<text x="286.3" y="46.7">W_PA_OUT_B5</text>
<text x="41.9" y="53.4">C449</text>
<text x="48.5" y="48.4">C413</text>
<text x="55.7" y="52.5">C431</text>
<text x="64.4" y="50.8">C496</text>
<text x="81.3" y="48.3">1</text>
<text x="101.2" y="48.3">30</text>
<text x="200.5" y="48.6">C486</text>
<text x="209.5" y="50.1" transform="rotate(-90 209.5 50.1)">C585</text>
<text x="219" y="48.5">R419</text>
<text x="252.2" y="50">7</text>
<text x="252.2" y="51.3">8</text>
<text x="252.2" y="52.7">11</text>
<text x="279.5" y="51.2">[7]</text>
<text x="286.3" y="48.1">B5_CPL_OUT</text>
<text x="286.3" y="52.2">B1_CPL_OUT</text>
<text x="85.2" y="54.8" transform="rotate(-90 85.2 54.8)">39</text>
<text x="86.5" y="54.8" transform="rotate(-90 86.5 54.8)">38</text>
<text x="87.9" y="54.8" transform="rotate(-90 87.9 54.8)">37</text>
<text x="89.3" y="54.8" transform="rotate(-90 89.3 54.8)">36</text>
<text x="90.6" y="54.8" transform="rotate(-90 90.6 54.8)">35</text>
<text x="92" y="54.8" transform="rotate(-90 92 54.8)">34</text>
<text x="93.3" y="54.8" transform="rotate(-90 93.3 54.8)">33</text>
<text x="94.7" y="54.8" transform="rotate(-90 94.7 54.8)">32</text>
<text x="96.1" y="54.8" transform="rotate(-90 96.1 54.8)">31</text>
<text x="260.7" y="58.3" transform="rotate(-90 260.7 58.3)">L490</text>
<text x="267.9" y="58.6" transform="rotate(-90 267.9 58.6)">R423</text>
<text x="277.5" y="55.1">C443</text>
<text x="31.4" y="62.4">C445</text>
<text x="53.7" y="62.7">R448</text>
<text x="114.9" y="65.8">[6]</text>
<text x="114.7" y="69.8">[6]</text>
<text x="114.8" y="67.8">[7]</text>
<text x="114.9" y="72">[7]</text>
<text x="122.1" y="66.7">2G_HB_RX</text>
<text x="122.1" y="71">2G_LB_RX</text>
<text x="122.2" y="68.9">TRXB5</text>
<text x="45.4" y="75.9" transform="rotate(-90 45.4 75.9)">R427</text>
<text x="59.4" y="75.6" transform="rotate(-90 59.4 75.6)">R447</text>
<text x="114.8" y="74">[7]</text>
<text x="122.2" y="73">TRXB1</text>
<text x="122.3" y="75">TRXB8</text>
<text x="204.3" y="75.6">[7] W_PA_OUT_B5</text>
<text x="31.3" y="78.2">C446</text>
<text x="53.6" y="78">R441</text>
<text x="207.5" y="83.2">C586</text>
<text x="253.2" y="80.8">R421</text>
<text x="266.3" y="81.6">[7]</text>
<text x="273.2" y="83">TRXB5</text>
<text x="45.4" y="89.3" transform="rotate(-90 45.4 89.3)">R449</text>
<text x="58.8" y="89.5" transform="rotate(-90 58.8 89.5)">R446</text>
<text x="183.9" y="84.4">[6] 3GB5_RXN</text>
<text x="221.7" y="89.7" transform="rotate(-90 221.7 89.7)">L493</text>
<text x="248.9" y="89.8" transform="rotate(-90 248.9 89.8)">L491</text>
<text x="265.2" y="89">C448</text>
<text x="183.9" y="93.9">[6] 3GB5_RXP</text>
<text x="198.7" y="90.1" transform="rotate(-90 198.7 90.1)">L599</text>
<text x="209.5" y="92.9">C588</text>
<text x="121.3" y="112.9">B1_CPL_OUT</text>
<text x="133" y="111.8">[7]</text>
<text x="142.8" y="111.1">R417</text>
<text x="163.2" y="112.9">B5_CPL_OUT [7]</text>
<text x="281.1" y="110.5">VBAT</text>
<text x="284.9" y="110.4">[4,5,7,10,11,12]</text>
<text x="142.8" y="119.9">R418</text>
<text x="266.1" y="114.6">C434</text>
<text x="273.8" y="114.7">C438</text>
<text x="76.6" y="125">C490</text>
<text x="84.3" y="125.1">C493</text>
<text x="91.6" y="120.9">VBAT [4,5,7,10,11,12]</text>
<text x="121.9" y="121.9">B5_CPL_OUT</text>
<text x="133" y="120.5">[7]</text>
<text x="163.2" y="121.9">B8_CPL_OUT</text>
<text x="171.1" y="121.6">[6,7]</text>
<text x="281.3" y="124.3">VBAT</text>
<text x="284.9" y="124">[4,5,7,10]</text>
<text x="286.4" y="125.4">[11,12]</text>
<text x="243.3" y="126.5">U447</text>
<text x="265.8" y="129.5">C435</text>
<text x="273.2" y="127.9">C439</text>
<text x="53.7" y="136.9">U401</text>
<text x="91.4" y="134.6">VBAT</text>
<text x="95.1" y="134.6">[4,5,7,10]</text>
<text x="96.6" y="135.9">[11,12]</text>
<text x="178.9" y="135.4">BPI_6_W_PA_B8_EN</text>
<text x="187.8" y="136.7">VM0</text>
<text x="194.1" y="136.3">[6,7]</text>
<text x="194.1" y="137.7">[6,7]</text>
<text x="195.2" y="134.9">[6]</text>
<text x="237.2" y="135.1">5</text>
<text x="237.2" y="136.4">4</text>
<text x="237.2" y="137.8">3</text>
<text x="251.8" y="135.1">1</text>
<text x="251.8" y="136.4">10</text>
<text x="76.2" y="139.8">C495</text>
<text x="83.7" y="138.3">C492</text>
<text x="183" y="139.4">W_PA_B8_IN</text>
<text x="187.8" y="138.1">VM1</text>
<text x="195.2" y="139">[6]</text>
<text x="199.4" y="139">C584</text>
<text x="213.9" y="139.3">R420</text>
<text x="237.2" y="139.1">2</text>
<text x="251.8" y="139.1">9</text>
<text x="251.8" y="140.5">6</text>
<text x="251.8" y="143.2">7</text>
<text x="264.8" y="138.1">R422</text>
<text x="278.3" y="140.4">[6,7]</text>
<text x="279" y="139">[7]</text>
<text x="286.3" y="141.4">B8_CPL_OUT</text>
<text x="286.4" y="140.1">W_PA_OUT_B8</text>
<text x=".1" y="146.2">BPI_4_W_PA_B1_EN</text>
<text x="9" y="147.6">VM0</text>
<text x="9" y="149.1">VM1</text>
<text x="17.2" y="149.5">[6]</text>
<text x="17.2" y="146.7">[6,7]</text>
<text x="17.2" y="148.1">[6,7]</text>
<text x="17.3" y="145.4">[6]</text>
<text x="47.7" y="145.5">5</text>
<text x="47.7" y="146.8">4</text>
<text x="47.7" y="148.2">3</text>
<text x="47.7" y="149.5">2</text>
<text x="62.2" y="145.5">1</text>
<text x="62.2" y="146.8">10</text>
<text x="62.2" y="149.5">9</text>
<text x="84.5" y="149">R443</text>
<text x="98.7" y="149.4">[7]</text>
<text x="205.4" y="148.7">C589</text>
<text x="251.8" y="144.6">8</text>
<text x="251.8" y="145.9">11</text>
<text x="264.5" y="149.9">C433</text>
<text x="276.7" y="148.4">C442</text>
<text x="279.2" y="144.3">[7]</text>
<text x="286.3" y="145.5">B5_CPL_OUT</text>
<text x="4.2" y="150.4">W_PA_B1_IN</text>
<text x="19.1" y="152.5">C409</text>
<text x="31.7" y="154.5">C421</text>
<text x="34.8" y="152.1">R402</text>
<text x="62.2" y="150.9">6</text>
<text x="62.2" y="153.6">7</text>
<text x="62.2" y="155">8</text>
<text x="98.6" y="150.9">[7]</text>
<text x="105.6" y="150.4">W_PA_OUT_B1</text>
<text x="105.6" y="151.7">B1_CPL_OUT</text>
<text x="268.5" y="151.7" transform="rotate(-90 268.5 151.7)">R424</text>
<text x="62.2" y="156.3">11</text>
<text x="76.3" y="159.4">R442</text>
<text x="85.8" y="156.8">C491</text>
<text x="97.3" y="156.8">C489</text>
<text x="226.8" y="165.9">[7] W_PA_OUT_B8</text>
<text x="197.3" y="173.6">3GB8_RXN</text>
<text x="208.8" y="173.1">[6]</text>
<text x="226.8" y="173.1">C510</text>
<text x="274.7" y="170.3">L488</text>
<text x="291.5" y="172.7">TRXB8 [7]</text>
<text x="221.2" y="179.7" transform="rotate(-90 221.2 179.7)">L494</text>
<text x="240" y="179" transform="rotate(-90 240 179)">L492</text>
<text x="268.6" y="178.4" transform="rotate(-90 268.6 178.4)">L489</text>
<text x="279.5" y="178.5" transform="rotate(-90 279.5 178.5)">L487</text>
<text x="33" y="183.6">[7]</text>
<text x="35.7" y="183.7">W_PA_OUT_B1</text>
<text x="71.8" y="181.6">L497</text>
<text x="84.4" y="182.6">C494</text>
<text x="197.5" y="182.5">3GB8_RXP</text>
<text x="208.5" y="181.8">[6]</text>
<text x="226.1" y="182">C432</text>
<text x="3" y="190.5">3GB1_RXP</text>
<text x="13.9" y="189.5">[6]</text>
<text x="18.8" y="191.8">L414</text>
<text x="31" y="189.3">C407</text>
<text x="75.5" y="187.2">R445</text>
<text x="92.3" y="189.3">TRXB1 [7]</text>
<text x="18.9" y="197.7">L499</text>
<text x="31" y="193.6">C404</text>
<text x="45" y="195.4" transform="rotate(-90 45 195.4)">L498</text>
<text x="2.8" y="198.8">3GB1_RXN</text>
<text x="14.1" y="198.1">[6]</text>
<text x="30.9" y="198">C408</text>
</g>
<g font-size=".9">
<text x="24.8" y="25.1">WG_GGE_PA_VRAMP</text>
<text x="39.4" y="24.2">[6]</text>
<text x="11.5" y="64.5">GGE_PA_HB_IN</text>
<text x="24.3" y="63.4">[6]</text>
<text x="11.9" y="79.8">GGE_PA_LB_IN</text>
<text x="24.4" y="78.9">[6]</text>
</g>
</svg>
